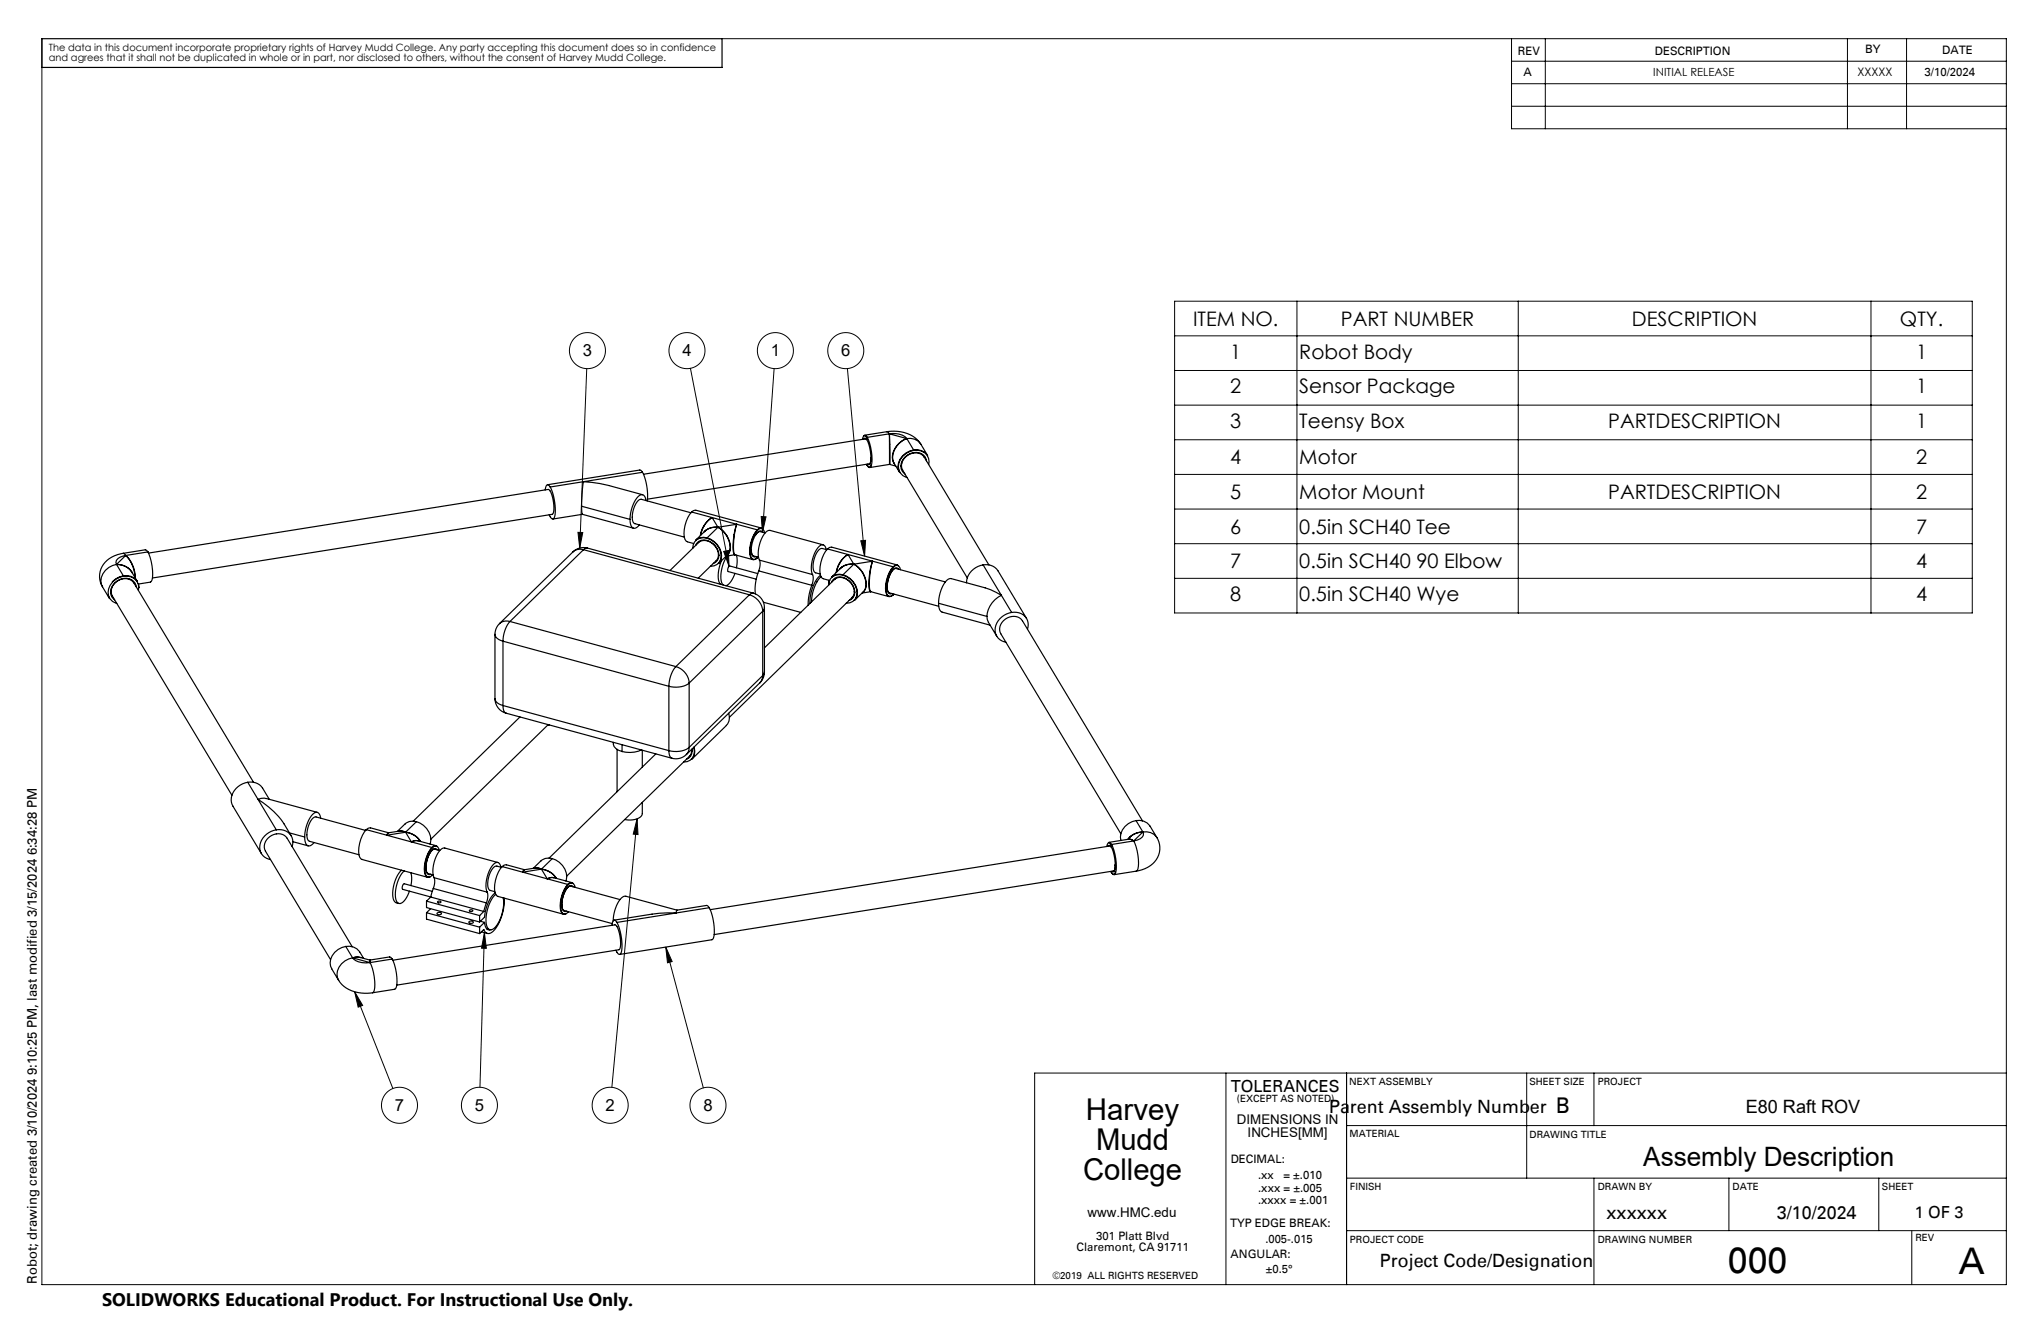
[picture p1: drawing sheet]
<svg xmlns="http://www.w3.org/2000/svg" width="432mm" height="279mm" viewBox="0 0 432 279" stroke-linecap="round" stroke-linejoin="round" font-family="sans-serif">
<g fill="none" stroke="#000" stroke-width=".21">
<path d="M8.9 8.2v263.5h415.6v-263.5h-271.7M319.8 12.9h104.7M319.8 8.2v19h104.7M319.8 17.7h104.7M326.9 8.2v19M390.9 8.2v19M403.4 8.2v19M319.8 22.5h104.7M124.1 78l-1.4 37.9M146.1 77.9l8.1 41.9M163.8 78l-2.5 34.6M179.3 78l3.6 39.6"/>
<path d="M248.5 63.7h168.8v65.9h-168.8zM248.5 71h168.8M248.5 78.4h168.8M274.4 63.7v65.9M321.2 63.7v65.9M395.8 63.7v65.9M248.5 85.7h168.8M248.5 93h168.8M122.3 112.6h1l-.6 3.3zM153.1 116.6l1-.2 .1 3.4zM161 109.2l1.1 .1-.8 3.3zM182.1 114.4l1-.1-.2 3.3z"/>
<path d="M248.5 100.3h168.8M248.5 107.7h168.8M248.5 115h168.8M248.5 122.3h168.8M134.8 173.2l-5.4 56.8M134.8 173.2l.2 3.3-1-.1zM102.5 197.3l-1 32.7M102.5 197.3l.4 3.3h-1zM75 209.8l8.1 20.4M75 209.8l1.7 2.9-.9 .3zM140.9 200.3l1.3 3.1-1 .2zM140.9 200.3l7.9 29.8"/>
<path d="M259.4 227v44.7M284.9 227v44.7M284.9 238.1h139.6M323 227v22.2M337.2 227v11.1M424.5 227h-205.6v44.7M284.9 249.2h139.6M337.2 249.2v22.5M365.8 249.2v11.1M397.5 249.2v11.1M284.9 260.3h139.6M404.5 260.3v11.4"/>
<circle cx="124.3" cy="74.2" r="3.8"/>
<circle cx="145.3" cy="74.2" r="3.8"/>
<circle cx="164" cy="74.2" r="3.8"/>
<circle cx="178.9" cy="74.2" r="3.8"/>
<circle cx="84.5" cy="233.8" r="3.8"/>
<circle cx="101.4" cy="233.8" r="3.8"/>
<circle cx="129.1" cy="233.8" r="3.8"/>
<circle cx="149.8" cy="233.8" r="3.8"/>
</g>
<g fill="none" stroke="#000" stroke-width=".25">
<path d="M8.9 8.2h143.9v6.1h-143.9zM135.9 99.9a11.4 11.4 0 0 1 1 6M135.9 99.9l-.5-.5-19.6 3.1M135.9 99.9l-19.5 3.1M182.8 92.9l.2-.2 .2 .1a7.3 7.3 0 0 1 .8 5.4l-.2 .1-.2-.1M182.8 92.1l.4 .1 .3 .3M182.9 92.1l4.7-.8a7 7 0 0 1 7.2 2.6M183.3 98.2l.6 .6 .2-.1 .2-.5M183.4 93l-.2-.2-47.1 7.5M183.4 92.6l-.5-.5-.2 .1-.2 .7M183.4 92.6l.1 .2M183.5 92.5a9.4 9.4 0 0 1 .7 6.3l-.2 .1-.5-.5"/>
<path d="M183.5 92.5l-.1 .1M184.2 96.9l-.2 1.2-47 7.5M187.6 91.3l.6 .5M188.2 91.8l-4.7 .7M188.2 91.8v6.4M188.2 91.8l.1 4.8-.1 1.6M188.2 91.8l3.6 1M188.2 91.8a4 4 0 0 1 3.6 1M188.2 98.2l-4.2 .7M188.2 98.2l1.3 .4M190.6 98.6l.1-.1 .3 .9M190.6 98.6a1.9 1.9 0 0 0 .8 1.6"/>
<path d="M190.9 99.3l13.7 22.9M191.8 92.8a4.2 4.2 0 0 0-2.7 5l1.2 2.1M191.8 92.8l1.5 2.4M191.8 92.8a4.4 4.4 0 0 0-3 4.5l.4 .8M191.8 92.8a2.81 2.81 0 0 1 3 1.2M193.3 95.2a3.4 3.4 0 0 0-3 4.7M193.3 95.2v.1M193.3 95.2l1.6 .1 .7 .4M193.3 95.3a3.4 3.4 0 0 0-2.8 4.7l.5 .6 .9 .4M193.3 95.3a2.55 2.55 0 0 1 3.2 3M194.8 93.9l1.5 2.5M195.4 96.5l.1 .1"/>
<path d="M195.5 96.7a2.77 2.77 0 0 0-2.8-.8 2.77 2.77 0 0 0-1.9 2.2l-.1 .4M195.5 96.7l13.7 22.8M196 97.5a2.44 2.44 0 0 0-4-1.3 2.93 2.93 0 0 0-1.4 2.4M24.6 119.4l1.5 2.4M24.6 119.4a3.7 3.7 0 0 1 3.3 1.6l1.2 2M24.6 119.4a3.4 3.4 0 0 1 3.4 1.9M24.6 119.4a3.4 3.4 0 0 0-2.9 4.7M26.1 117.1l.5 .4M26.6 117.5a2.28 2.28 0 0 0-2.1 1.4l.1 .5M26.6 117.5l-2 1.9M26.6 117.5a6.5 6.5 0 0 1 1.9 4.6M26.6 117.5a6.2 6.2 0 0 1 2 4.7"/>
<path d="M31.3 116.7l-.6-.4-4.7 .7a5.3 5.3 0 0 0-4.9 5.1l.2 1.1 .4 .9M31.3 116.7l-4.7 .8M31.3 116.7a9.4 9.4 0 0 1 .7 6.3l-2.7 .5M31.3 116.7v.1M31.4 117l84.6-13.5a2.02 2.02 0 0 1 .9 1.8 4.2 4.2 0 0 1-.1 3.5l-84.5 13.4M116.4 103a10.6 10.6 0 0 1 .9 6.5l-.3 .3-.3-.1-.5-.8M116.4 103l-.3-.4-.3-.1-.3 .3-.1 .8M121.2 116.7l-15.5 15.2M123 107.1l.2 1.7M123 107.1l10.3 2.8M123.2 108.8l10.8 2.9M123.2 108.8l-6.2 1"/>
<path d="M123.5 116.3a2.23 2.23 0 0 0-2.3 .4M123.5 116.3l-15.6 15.1M123.5 116.3l35.1 9.5M124.3 115.9a3.2 3.2 0 0 0-3.1 .8M124.3 115.9h-.3l-.5 .4M124.3 115.9l35.1 9.6M128.8 102.7l-1.9-.4-3.5-.4-.4 5.2M128.8 102.7l7.2 1.9M133.3 109.9l.1 .8a.88 .88 0 0 0 .5 1 .88 .88 0 0 0 1.1-.4l.3-.3M136.7 105.9l-.1-.3a.88 .88 0 0 0-.5-.9 .88 .88 0 0 0-1.1 .3 7.7 7.7 0 0 0-1.7 4.9M145.4 114.6l1.3 .4M146.2 108.5l-10.5-2.9a2.17 2.17 0 0 0-1.6 1.9 3.7 3.7 0 0 0 0 3.1l10.7 3"/>
<path d="M146.3 108.3l4.4 1.2M146.3 108.3a6.8 6.8 0 0 0-1.4 5.8l.5 .5M146.3 108.3h.1M147.2 115.4a2 2 0 0 1 3-.9 3.5 3.5 0 0 1 1.9 2.9M147.2 107.9l-.5 .1-.4 .3M147.2 107.9l13.9 3.8M147.8 114.8a2.64 2.64 0 0 1 3.9 1.3l.3 1.3M147.8 114.7l-6.1 6M149.6 113.8a3.7 3.7 0 0 1 2.6 5.1 2.19 2.19 0 0 1-1.9 .9M149.6 113.8a2.19 2.19 0 0 0-3 2.2M149.6 113.8h.1M149.6 113.8a3.8 3.8 0 0 1 2.7 5.1l-.3 .3"/>
<path d="M150.7 109.5l1.2 2M150.7 109.5l5.2 1.4M150.7 109.5a5.5 5.5 0 0 0-2.5 3.7M150.7 109.5a5.3 5.3 0 0 0-2.5 3.8M151.9 111.5l-2.3 2.3M151.9 111.5a4.9 4.9 0 0 1 2.4 5.3l-2.3 2.4M151.9 111.5a3.5 3.5 0 0 0-2.8 .9l-1.9 1.9a2.3 2.3 0 0 1 2.4-.5M151.9 111.5a4.8 4.8 0 0 1 2.4 5.3l-.5 .6M151.9 111.5a3.1 3.1 0 0 0-3 1.1M152 117.4l-.1 .5-.3 .6-3.9 3.8M152 117.4h.1M152.1 117.4a1.72 1.72 0 0 1-1.2 1.8"/>
<path d="M152.6 118.6a5.6 5.6 0 0 0-.2 5M153.8 117.6a7.4 7.4 0 0 0-1 5.8l.2 .3M155.5 117.3h.1M155.5 117.3l3.8 1.1M155.5 117.3l-1.9 .3M155.8 117.4l.2 1-.2 1.7M155.9 110.9a11.9 11.9 0 0 0-.5 6.4h.1M155.9 110.9l4.3 1.2M155.9 110.9l-4 .6M155.9 110.9l-.6 2.1a9 9 0 0 0 0 4.2l.2 .1M158.9 116.3a1.26 1.26 0 0 0 .7 1.5l.4-.1M158.9 116.3h.1"/>
<path d="M159 116.3h-.1M159 116.3h.1M159 116.3v.6l.3 .6 1.2 .4M160.2 112.1h.1M160.2 112.1a6.8 6.8 0 0 0-1.4 5.8l.3 .3a.98 .98 0 0 0 1.2-.2M160.3 112.1a6.7 6.7 0 0 0-1.4 5.7l.2 .4 .4 .1 .8-.3M160.3 112.1l.7-.3a.88 .88 0 0 1 .8 .9M160.4 117.8l-.1 .2M160.7 118.5a3.2 3.2 0 0 1-.2 2.2M160.7 118.5l11.2 3M161.3 111.8l-.3-.1-.4 .1-.4 .3M161.3 112.6l-.1-.2a.98 .98 0 0 0-1.3 .7l-.8 1.9-.2 1.3"/>
<path d="M161.9 112.7l-1.3-.3-.7 .7M174.2 115.2l-11.3-3a2.35 2.35 0 0 0-1.9 2 6.2 6.2 0 0 0-.3 4.3M174.8 116.2a.85 .85 0 0 0-.5-.9 .85 .85 0 0 0-1.1 .3 6.7 6.7 0 0 0-1.3 5.9M174.9 116.3l-.9-.3a1.91 1.91 0 0 0-1.6 1.7 3.7 3.7 0 0 0 0 3.4l1.1 .3M175.1 116.1l4.3 1.2M175.1 116.1a6.8 6.8 0 0 0-1.4 5.8l.2 .4 1.6 .5-.1 .1M175.1 116.1h-.1M176 115.8h-.5l-.4 .3M176 115.7l13.9 3.8M179.4 117.3l1.2 2M179.4 117.3l5.2 1.4M179.4 117.3a5.5 5.5 0 0 0-2.4 3.7"/>
<path d="M179.4 117.3a5.3 5.3 0 0 0-2.5 3.8M180.6 119.3l-2.3 2.3M180.6 119.3a4.9 4.9 0 0 1 2.4 5.4l-2.2 2.3M180.6 119.3a3.5 3.5 0 0 0-2.8 .9M180.6 119.3a4.8 4.8 0 0 1 2.5 5.3l-.5 .6M180.6 119.3a3.1 3.1 0 0 0-2.9 1.1M184.6 118.7a11.9 11.9 0 0 0-.4 6.4M184.6 118.7l4.4 1.2M184.6 118.7l-4 .6M184.6 118.7l-.5 2.1a9.1 9.1 0 0 0 0 4.3h.1M189 119.9a6.8 6.8 0 0 0-1.5 5.8l.3 .4a.97 .97 0 0 0 1.2-.3M189 119.9h.1"/>
<path d="M189 119.9a6.7 6.7 0 0 0-1.4 5.7l.3 .4 .3 .2 .8-.4M189 119.9l.8-.3a.88 .88 0 0 1 .7 .9M190 119.6l-.3-.1-.4 .1-.3 .3M208 119.5a2.98 2.98 0 0 1 3.1 1.2l6.1 10.1M208 119.5a4.1 4.1 0 0 0-3.5 3.8M208 119.5l3.9 6.4M21.7 124.1l1.4 2.4M22.9 126l.2 .5M23.4 125.2a1.9 1.9 0 0 0 .9 1.7M23.5 125.1l.3 1 25.3 42.1M26.1 121.8a4.2 4.2 0 0 0-2.3 1.2M26.1 121.8v.1"/>
<path d="M26.1 121.8a2.81 2.81 0 0 1 2.9 1.2M26.1 121.9a3.4 3.4 0 0 0-2.8 4.8l.5 .5 .9 .4M26.1 121.9a2.51 2.51 0 0 1 3.2 3M28.3 123.3l25.3 42.2M28.3 123.3a2.76 2.76 0 0 0-3-.7 2.76 2.76 0 0 0-1.8 2.5l-.1 .1M28.8 124.1a2.44 2.44 0 0 0-4-1.2 2.93 2.93 0 0 0-1.4 2.3M29.3 123.5l.1 .7M104.7 134.2a1.98 1.98 0 0 0 1.7 1.4M104.7 134.2v13.6M105.7 131.9a3.2 3.2 0 0 0-1 2.3M106.4 135.6l35.1 9.6M106.4 135.6v13.6"/>
<path d="M107.9 131.4a6.5 6.5 0 0 0-1.5 4.2M107.9 131.4a2.23 2.23 0 0 0-2.2 .5M107.9 131.4l35.1 9.6M155.5 121.3a4 4 0 0 1-1.9 2.6M158.6 125.8a3.9 3.9 0 0 1 2.8 3.5M158.6 125.8l-15.6 15.2M159.4 125.5a3.2 3.2 0 0 1 2.3 3M159.4 125.5h-.3l-.5 .3M160.3 121.3l-5.9-1.6a.88 .88 0 0 0-.3 1.2l5.9 1.6M160.5 120.7a10.3 10.3 0 0 0-.7 4.9M160.5 120.7l11.2 3.1M161.4 129.3l-15.6 15.2"/>
<path d="M161.4 129.3v13.6M161.5 127.4l7.9 2.1M161.7 128.5l-.3 .8M161.7 128.5v13.6M171.7 123.8l-.5 1.9-.2 2.3M171.9 121.5a3.2 3.2 0 0 1-.2 2.3M173.6 121.7a7.9 7.9 0 0 0-2.3 5.9M173.7 121.9a7.9 7.9 0 0 0-2 5.4M175.3 122.7l.1 .4M175.4 122.9h.1M175.5 122.8l-.2 .9M175.9 123.2a2 2 0 0 1 3-.8 3.5 3.5 0 0 1 1.9 2.8"/>
<path d="M176.6 122.6a2.51 2.51 0 0 1 3.7 1.1l.3 .7 .1 .8M176.7 122.5l-15 14.5M177.8 120.2l-1.9 1.9M178.3 121.7a3.7 3.7 0 0 1 2.6 5 2.19 2.19 0 0 1-1.9 .9M178.3 121.7a2.19 2.19 0 0 0-3 2M178.3 121.6v.1M178.3 121.6a3.8 3.8 0 0 1 2.7 5.1l-.3 .3M178.3 121.6a2.3 2.3 0 0 0-2.3 .5M180.4 126.3l-26.1 25.4M180.7 125.2l-.1 .7-.4 .5M180.7 125.2h.1M180.8 125.2a1.72 1.72 0 0 1-1.2 1.8"/>
<path d="M184.2 125.1h.1M184.2 125.1l3.8 1.1M184.3 125.1l-1.9 .3M187.7 124.2a1.26 1.26 0 0 0 .7 1.4l.3-.1M187.7 124.1v.1M187.7 124.1a1.33 1.33 0 0 0 .5 1.3l10.4 2.8M189.1 125.7l-.1 .1M190.1 120.4l-.1-.2a.94 .94 0 0 0-1.3 .6 6.4 6.4 0 0 0-1 3.4M198.6 127.6l.1 1.2 .6 .7 10.2 2.7M198.6 127.6l10.2 2.8M200 123.1l-10.5-2.9a1.49 1.49 0 0 0-1.2 1.3l-.4 1.3-.2 1.3M208.8 130.4l.3 1.2 1.8 3"/>
<path d="M211.9 125.9a5.3 5.3 0 0 0-3.1 4.5M211.9 125.9l-2.3-1.2-1.1-.3-7.3-2a2.42 2.42 0 0 0-1.9 2l-.6 1.6-.1 1.6M211.9 125.9l2.1 3.6M214 129.5a2.75 2.75 0 0 1 3.4 3.6M214 129.5a3.8 3.8 0 0 0-3.3 4.7 2.68 2.68 0 0 0 2.1 1.6M104.7 147.8a3.2 3.2 0 0 0 2.4 3M104.7 147.8a1.98 1.98 0 0 0 1.7 1.4M106.4 149.2l.2 1.2 .5 .4M106.4 149.2l35.1 9.6M107.1 150.8l35.1 9.6M110 151.6l-22.6 22.1M116 153.3l-24.9 24.2"/>
<path d="M116.2 153.3l-.3 .1M129.8 157v.4M129.8 157.4a1.49 1.49 0 0 0 1.1 1.3l.7 .2M130.6 158.5v9M131.6 158.9v.1M131.6 157.5v1.4M135.7 158.6a5.8 5.8 0 0 1-4.1 .3M135.9 158.7v3.5M138.7 159.5l-22.5 22M141.5 158.8l.2 1.1 .5 .5M141.5 145.2v13.6M143 141a6.5 6.5 0 0 0-1.5 4.2"/>
<path d="M143 141a3.9 3.9 0 0 1 2.8 3.5M145.2 159.6a3.2 3.2 0 0 1-3 .8M145.8 144.5a4.9 4.9 0 0 1-4.3 .7M145.8 158.1a4.9 4.9 0 0 1-4.3 .7M145.8 158.1a2.06 2.06 0 0 1-.6 1.5M145.8 144.5v13.6M145.9 159.9l-26 25.4M146.3 158.5a1.62 1.62 0 0 1-.5 1.5M146.3 158.8h.1M146.4 158.4v.4M146.4 158.8a1.72 1.72 0 0 1-1.2 1.8M146.8 158.1a2.19 2.19 0 0 1-2.2 3.1"/>
<path d="M153.7 153.4l-7.4 7.2a2.32 2.32 0 0 0 .5-2.6M154.2 150.9a2.45 2.45 0 0 1-.5 2.5M160.8 144.4l-15.6 15.2M161.4 142.9a2.06 2.06 0 0 1-.6 1.5M161.4 142.9l-15.6 15.2M161.7 142.1a3.2 3.2 0 0 1-.9 2.3M161.7 142.1l-.3 .8M52.4 165.5a3.8 3.8 0 0 0-3.3 4.6l6.2 10.4M52.4 165.5a2.98 2.98 0 0 1 3.2 1.2l1.4 2.4M52.4 165.5l6.1 10M58.5 175.5a3.8 3.8 0 0 0-3.4 4.7 2.68 2.68 0 0 0 2.1 1.6M58.5 175.5a2.75 2.75 0 0 1 3.3 3.6"/>
<path d="M61.2 176.2l3.3 .8M62 178l3.2 .9M64.5 177v.9a.88 .88 0 0 0 .6 1 .88 .88 0 0 0 1.1-.4l.2-.3M67.1 171.8l-11.2-3-1.3 .3a17.9 17.9 0 0 1 7 7.7M67.8 173.1v-.3a.88 .88 0 0 0-.6-1 .88 .88 0 0 0-1 .4 7.7 7.7 0 0 0-1.7 4.8M77.3 175.6l-10.4-2.8a2.17 2.17 0 0 0-1.7 1.9 3.7 3.7 0 0 0 0 3.1l10.7 3M77.5 175.5a6.8 6.8 0 0 0-1.4 5.8l.5 .5M77.5 175.5l4.3 1.2M77.5 175.5h-.1M77.5 175.5l.8-.4 3.9 1M81.8 176.7l5.2 1.4M82.2 176.2l-.4 .5"/>
<path d="M82.2 176.1l-.4 .6M82.2 176.1h.1M84.4 175.8h.7l.7 .2M84.5 175.8l1.3 .2M84.6 175.8l-2.4 .3M85.8 176l1.2 2.1M85.8 176a4 4 0 0 1 3.1 2 4.1 4.1 0 0 0-3.1-2zM85.8 176l-4 .7M87 178.1l4.4 1.1M87 178.1a1.71 1.71 0 0 1 1.5-.3l3.8 1.1M88.1 173.8l-2.3 2.2M88.1 173.8a3.9 3.9 0 0 1 2.9 4.7"/>
<path d="M88.1 173.8a2.3 2.3 0 0 0-2.4 .5l-1.6 1.5M88.5 177.8h-.7l-.8 .3M91.4 179.2v.1M91.4 179.2a6.8 6.8 0 0 0-1.4 5.8l.2 .4 .4 .2 .4-.2M91.4 179.3a6.7 6.7 0 0 0-1.3 5.7l.2 .4 .4 .1 .7-.4M91.4 179.3l.8-.4a.88 .88 0 0 1 .7 1M91.9 179.6l1.1 .3M92 179.6a2.51 2.51 0 0 0-1.6 2.2l-.3 1.7M92.4 179l-.2-.1-.4 .1-.4 .2M92.5 179.8l-.1-.2a.94 .94 0 0 0-1.3 .6 6.4 6.4 0 0 0-1 3.3M135.9 169.7v2.4a1.88 1.88 0 0 1-2 1.3l-1.7-.1M234.4 179l.3-.2 .2 .1a7.3 7.3 0 0 1 .8 5.4l-.2 .1-.2-.1"/>
<path d="M235.1 178.7l-.5-.5-.2 .1-.2 .7M235.1 178.7l.1 .2M235.1 179.2l-.2-.3-84.6 13.5M235.2 178.6a9.5 9.5 0 0 1 .7 6.3l-.2 .1-.5-.5M235.2 178.6l-.1 .1M238.8 177.5h.3l.8 .4-.6-.3zM238.8 177.5l-4.2 .7 .6 .4M239.1 177l-.5 .5M239.9 177.9l-4.7 .7M239.9 177.9a9.5 9.5 0 0 1 .7 6.2l-.2 .1M240.3 173.6a2.86 2.86 0 0 1 3 1.1l1.5 2.5a4.6 4.6 0 0 1-3.2 6.8l-5.9 1M240.3 173.6a3.6 3.6 0 0 0-3.2 4.2"/>
<path d="M240.3 173.6l1.5 2.4M241.7 173.6l-25.4-42.3a2.72 2.72 0 0 0-3.4-.5 2.72 2.72 0 0 0-1.2 3.3l25.4 42.3M241.8 176a1 1 0 0 1-.5 1.4l-1.4 .5M241.8 176a3.9 3.9 0 0 0-2.8 1.1M241.8 176l-1.9 1.9M241.8 176a3.9 3.9 0 0 0-3 1.3M241.8 176a2.81 2.81 0 0 1 2.9 1.2M76.6 181.8l13.9 3.8M84.9 184.1a7.1 7.1 0 0 0-1.6 6.4 1.15 1.15 0 0 0 1.1 .6M85.5 184.2a7.1 7.1 0 0 0-1.6 6.4 .86 .86 0 0 0 .8 .5 .86 .86 0 0 0 .8-.6l.5-.7 .6-1.3M86.9 184.6l.2 1-.2 1.7M90.1 183.5a1.26 1.26 0 0 0 .7 1.5l.3-.1"/>
<path d="M90.1 183.5h.1M90.1 183.5l.1 .9 .4 .4M90.2 193l11.3 3.1M90.2 190.6l11.3 3.1M90.2 190.6v1.4l11.3 3M90.2 193v1.4l11.3 3.1M90.5 184.7l1.1 .3M91.1 192.2l-.9 .8M91.1 189.7l11.3 3.1M91.1 189.7l-.9 .9M91.4 185.1v.1M91.4 188.5l-5.9-1.6a.88 .88 0 0 0-.3 1.2l5.9 1.6"/>
<path d="M91.5 185l-.1 .1M91.7 187.9l-.6 1.8M91.7 187.9l11.2 3.1M91.8 185.6a3.2 3.2 0 0 1-.1 2.3M91.8 185.6l11.3 3.1M92.5 193.1a.48 .48 0 0 1 .5-.2 .48 .48 0 0 1 .4 .4 .48 .48 0 0 1-.6 .2 .48 .48 0 0 1-.3-.4zM92.6 190.7a.37 .37 0 0 1 .4-.1 .37 .37 0 0 1 .3 .3 .37 .37 0 0 1-.4 .1 .37 .37 0 0 1-.3-.3zM99.2 194.9a.48 .48 0 0 1 .5-.1 .48 .48 0 0 1 .4 .4 .48 .48 0 0 1-.5 .1 .48 .48 0 0 1-.4-.4zM99.3 192.5a.37 .37 0 0 1 .4-.1 .37 .37 0 0 1 .3 .3 .37 .37 0 0 1-.4 .1 .37 .37 0 0 1-.3-.3zM101.5 193.7v1.3M101.5 196.1v1.4M101.6 194.9l.9 .2"/>
<path d="M101.8 197.1l1.3 .3M102.4 192.8l-.9 .9M102.5 195.1l.2 .8a.85 .85 0 0 0 1 .8M102.5 195.1l-1 1M102.9 191l-.5 1.8M103 196.5l.6 .1M103.1 188.7a3.2 3.2 0 0 1-.2 2.3M104.8 188.9a7.3 7.3 0 0 0-2.3 5.1l-1 1M104.9 189.1a7.6 7.6 0 0 0-1.8 7.1 .92 .92 0 0 0 .9 .5 .92 .92 0 0 0 .8-.6 8.4 8.4 0 0 0 1.7-6.2M105.3 189.6l13.9 3.8M105.3 182.4l-11.2-3a2.32 2.32 0 0 0-1.9 1.9 6.2 6.2 0 0 0-.4 4.3M106 183.4a.85 .85 0 0 0-.5-.9 .85 .85 0 0 0-1.1 .3 6.7 6.7 0 0 0-1.3 5.9"/>
<path d="M106.1 183.4l-1-.2a1.91 1.91 0 0 0-1.5 1.7 3.7 3.7 0 0 0 0 3.4l1.1 .3M106.2 183.3a6.8 6.8 0 0 0-1.4 5.8l.5 .5M106.2 183.3l4.4 1.2M106.2 183.3h.1M106.7 190a9.7 9.7 0 0 1-2.6 7.2 1.02 1.02 0 0 1-1.7-.6l-.9 .9M107.1 182.9l-.5 .1-.4 .3M107.1 182.9l3.9 1.1M110.6 184.5l5.2 1.4M111 184l-.4 .5M111 184h.1M113.2 183.6h.7l.7 .2M114.4 182.1l-1.6 1.6"/>
<path d="M114.6 183.8l1.2 2.1M114.6 183.8a4.1 4.1 0 0 1 3 2M114.6 183.8l-4 .7M114.6 183.8l-1-.2-2.7 .4M114.6 183.8a4.1 4.1 0 0 1 3.1 2M115.8 185.9l4.3 1.2M116.8 181.6l-2.2 2.2M116.8 181.6a3.9 3.9 0 0 1 2.9 4.7M116.8 181.6a2.3 2.3 0 0 0-2.4 .5M117.2 185.7l-.7-.1-.7 .3M117.2 185.6l3.8 1.1M117.2 185.7a1.71 1.71 0 0 0-1.4 .2"/>
<path d="M117.7 185.7v.1M118.8 191.3a1.26 1.26 0 0 0 .7 1.5l.4-.1M118.9 191.3h-.1M118.9 191.3l.1 .9 .3 .4M119.2 192.6l10.3 2.7M120.1 187.1h.1M120.1 187.1a6.8 6.8 0 0 0-1.4 5.8l.3 .3 .3 .2 .5-.2M120.2 187.1a6.7 6.7 0 0 0-1.4 5.7l.3 .4 .3 .1 .8-.3M120.2 193h-.1M120.2 187.1l.8-.4a.88 .88 0 0 1 .7 1M120.3 192.8l-.1 .2M120.7 187.4l10.5 2.9"/>
<path d="M120.7 187.4a2.51 2.51 0 0 0-1.6 2.2l-.2 1.7M121.2 186.8l-.3-.1-.4 .1-.4 .3M121.2 187.6l-.1-.2a.94 .94 0 0 0-1.2 .6 6.4 6.4 0 0 0-1.1 3.3M130.5 195.1a10.6 10.6 0 0 1 .9 6.5l-.2 .3-.4-.1-.5-.8M130.5 195.1l-.3-.4-.3-.1-.3 .3-.1 .8M143.2 192.5l-.2 .6-3.5 .1-9.6 1.4M143.2 192.5l-10.8-2.9a2.42 2.42 0 0 0-2 1.9l-.5 1.7-.2 1.6M150 192a10.7 10.7 0 0 1 .9 6.4l-.3 .4-19.5 3.1M150 192l-.5-.5-6.3 1M150 192l-19.5 3.1M235 184.3l.6 .6 .2-.1 .2-.5M235.9 182.9l-.2 1.3-84.6 13.5"/>
<path d="M70.2 204.9a9.8 9.8 0 0 0 2.6 3.7 7.9 7.9 0 0 0 6 1.4M73.2 200.2a3.4 3.4 0 0 0-3 4.7M73.2 200.2l1.4 2.4M73.2 200.2a2.81 2.81 0 0 1 2.9 1.2l.8 1.3M74.5 200.3l-13.8-23a2.72 2.72 0 0 0-3.4-.5 2.72 2.72 0 0 0-1.1 3.2l13.7 23M74.6 202.6a3.8 3.8 0 0 0 3.7 1M74.6 202.6l3.7 1M74.6 202.6a4.9 4.9 0 0 1 3.6 .5M74.6 202.6a3.4 3.4 0 0 0-2.9 4.7M76.3 202.5l-.8-.1-.9 .2M78.2 203.1h.1M78.2 203.1l.1 .5"/>
<path d="M78.3 203.1v.5M78.3 203.6a9.4 9.4 0 0 1 .7 6.3l-.2 .1M82.4 202.4l-4.1 .7M82.4 202.4l.6 .4M83 202.8l-4.7 .8M83 202.8a9.5 9.5 0 0 1 .7 6.3l-4.9 .9M83 202.8v.1M83.1 203.1l47-7.5a2.02 2.02 0 0 1 .9 1.8 4.2 4.2 0 0 1-.1 3.5l-46.9 7.5"/>
</g>
<path d="M122.3 112.6h1l-.6 3.3zM153.1 116.6l1-.2 .1 3.4zM161 109.2l1.1 .1-.8 3.3zM182.1 114.4l1-.1-.2 3.3zM140.9 200.3l1.3 3.1-1 .2zM134.8 173.2l.2 3.3-1-.1zM102.5 197.3l.4 3.3h-1zM75 209.8l1.7 2.9-.9 .3z" fill="#000"/>
<g font-size="7.8">
<text x="365.5" y="269.3">000</text>
<text x="414.3" y="269.5">A</text>
</g>
<g font-size="6.3">
<text x="229.7" y="236.8">Harvey</text>
<text x="231.9" y="243.2">Mudd</text>
<text x="229.1" y="249.5">College</text>
</g>
<text font-size="5.6" x="347.6" y="246.5">Assembly Description</text>
<text font-size="4.6" x="329.1" y="235.5">B</text>
<g font-size="4.2">
<text x="252.4" y="68.9">ITEM NO.</text>
<text x="283.7" y="68.9">PART NUMBER</text>
<text x="345.2" y="68.9">DESCRIPTION</text>
<text x="402" y="68.9">QTY.</text>
<text x="260.3" y="75.8">1</text>
<text x="274.9" y="75.8">Robot Body</text>
<text x="405.4" y="75.8">1</text>
<text x="260.3" y="83.2">2</text>
<text x="274.9" y="83.2">Sensor Package</text>
<text x="405.4" y="83.2">1</text>
<text x="260.3" y="90.5">3</text>
<text x="274.9" y="90.5">Teensy Box</text>
<text x="340.2" y="90.5">PARTDESCRIPTION</text>
<text x="405.4" y="90.5">1</text>
<text x="260.3" y="98.2">4</text>
<text x="274.9" y="98.2">Motor</text>
<text x="405.4" y="98.2">2</text>
<text x="260.3" y="105.5">5</text>
<text x="274.9" y="105.5">Motor Mount</text>
<text x="340.2" y="105.5">PARTDESCRIPTION</text>
<text x="405.4" y="105.5">2</text>
<text x="260.3" y="112.9">6</text>
<text x="274.9" y="112.9">0.5in SCH40 Tee</text>
<text x="405.4" y="112.9">7</text>
<text x="260.3" y="120.2">7</text>
<text x="274.9" y="120.2">0.5in SCH40 90 Elbow</text>
<text x="405.4" y="120.2">4</text>
<text x="260.3" y="127.1">8</text>
<text x="274.9" y="127.1">0.5in SCH40 Wye</text>
<text x="405.4" y="127.1">4</text>
</g>
<g font-size="3.9">
<text x="281.2" y="235.5">Parent Assembly Number</text>
<text x="369.3" y="235.4">E80 Raft ROV</text>
<text x="339.9" y="257.8">xxxxxx</text>
<text x="375.9" y="257.8">3/10/2024</text>
<text x="291.9" y="268">Project Code/Designation</text>
</g>
<text font-size="3.8" x="21.6" y="276.3">SOLIDWORKS Educational Product. For Instructional Use Only.</text>
<g font-size="3.5">
<text x="123.3" y="75.3">3</text>
<text x="144.4" y="75.3">4</text>
<text x="163.1" y="75.3">1</text>
<text x="178" y="75.3">6</text>
<text x="260.4" y="230.9">TOLERANCES</text>
<text x="83.5" y="234.9">7</text>
<text x="100.5" y="234.9">5</text>
<text x="128.1" y="234.9">2</text>
<text x="148.8" y="234.9">8</text>
<text x="405.1" y="257.7">1 OF 3</text>
</g>
<g font-size="2.8">
<text x="261.7" y="237.7">DIMENSIONS IN</text>
<text x="264" y="240.5">INCHES[MM]</text>
<text x="230.1" y="257.5">www.HMC.edu</text>
<text x="7.8" y="271.5" transform="rotate(-90 7.8 271.5)">Robot; drawing created 3/10/2024 9:10:25 PM, last modified 3/15/2024 6:34:28 PM</text>
</g>
<g font-size="2.5">
<text x="321.1" y="11.6">REV</text>
<text x="350.1" y="11.6">DESCRIPTION</text>
<text x="394.6" y="11.2">BY</text>
<text x="410.9" y="11.3">DATE</text>
<text x="322.3" y="16.1">A</text>
<text x="393" y="16.1">XXXXX</text>
<text x="407.2" y="16.1">3/10/2024</text>
<text x="260.4" y="245.9">DECIMAL:</text>
<text x="266.2" y="249.3">.xx</text>
<text x="271.5" y="249.3">= ±.010</text>
<text x="266.2" y="252.1">.xxx = ±.005</text>
<text x="266.2" y="254.7">.xxxx = ±.001</text>
<text x="231.9" y="262.2">301 Platt Blvd</text>
<text x="260.3" y="259.5">TYP EDGE BREAK:</text>
<text x="267.7" y="262.9">.005-.015</text>
<text x="227.8" y="264.7">Claremont, CA 91711</text>
<text x="260.3" y="266">ANGULAR:</text>
<text x="267.8" y="269.3">±0.5°</text>
</g>
<text font-size="2.4" x="349.8" y="16.1">INITIAL RELEASE</text>
<g font-size="2.1">
<text x="10.4" y="10.8">The data in this document incorporate proprietary rights of Harvey Mudd College. Any party accepting this document does so in confidence</text>
<text x="10.4" y="12.9">and agrees that it shall not be duplicated in whole or in part, nor disclosed to others, without the consent of Harvey Mudd College.</text>
<text x="261.7" y="233">(EXCEPT AS NOTED)</text>
<text x="285.5" y="229.5">NEXT ASSEMBLY</text>
<text x="323.6" y="229.5">SHEET SIZE</text>
<text x="338" y="229.5">PROJECT</text>
<text x="285.5" y="240.6">MATERIAL</text>
<text x="323.6" y="240.6">DRAWING TITLE</text>
<text x="285.6" y="251.7">FINISH</text>
<text x="338" y="251.8">DRAWN BY</text>
<text x="366.6" y="251.7">DATE</text>
<text x="398.1" y="251.7">SHEET</text>
<text x="285.6" y="262.8">PROJECT CODE</text>
<text x="338" y="262.8">DRAWING NUMBER</text>
<text x="405.2" y="262.6">REV</text>
<text x="222.6" y="270.6">©2019 ALL RIGHTS RESERVED</text>
</g>
</svg>
